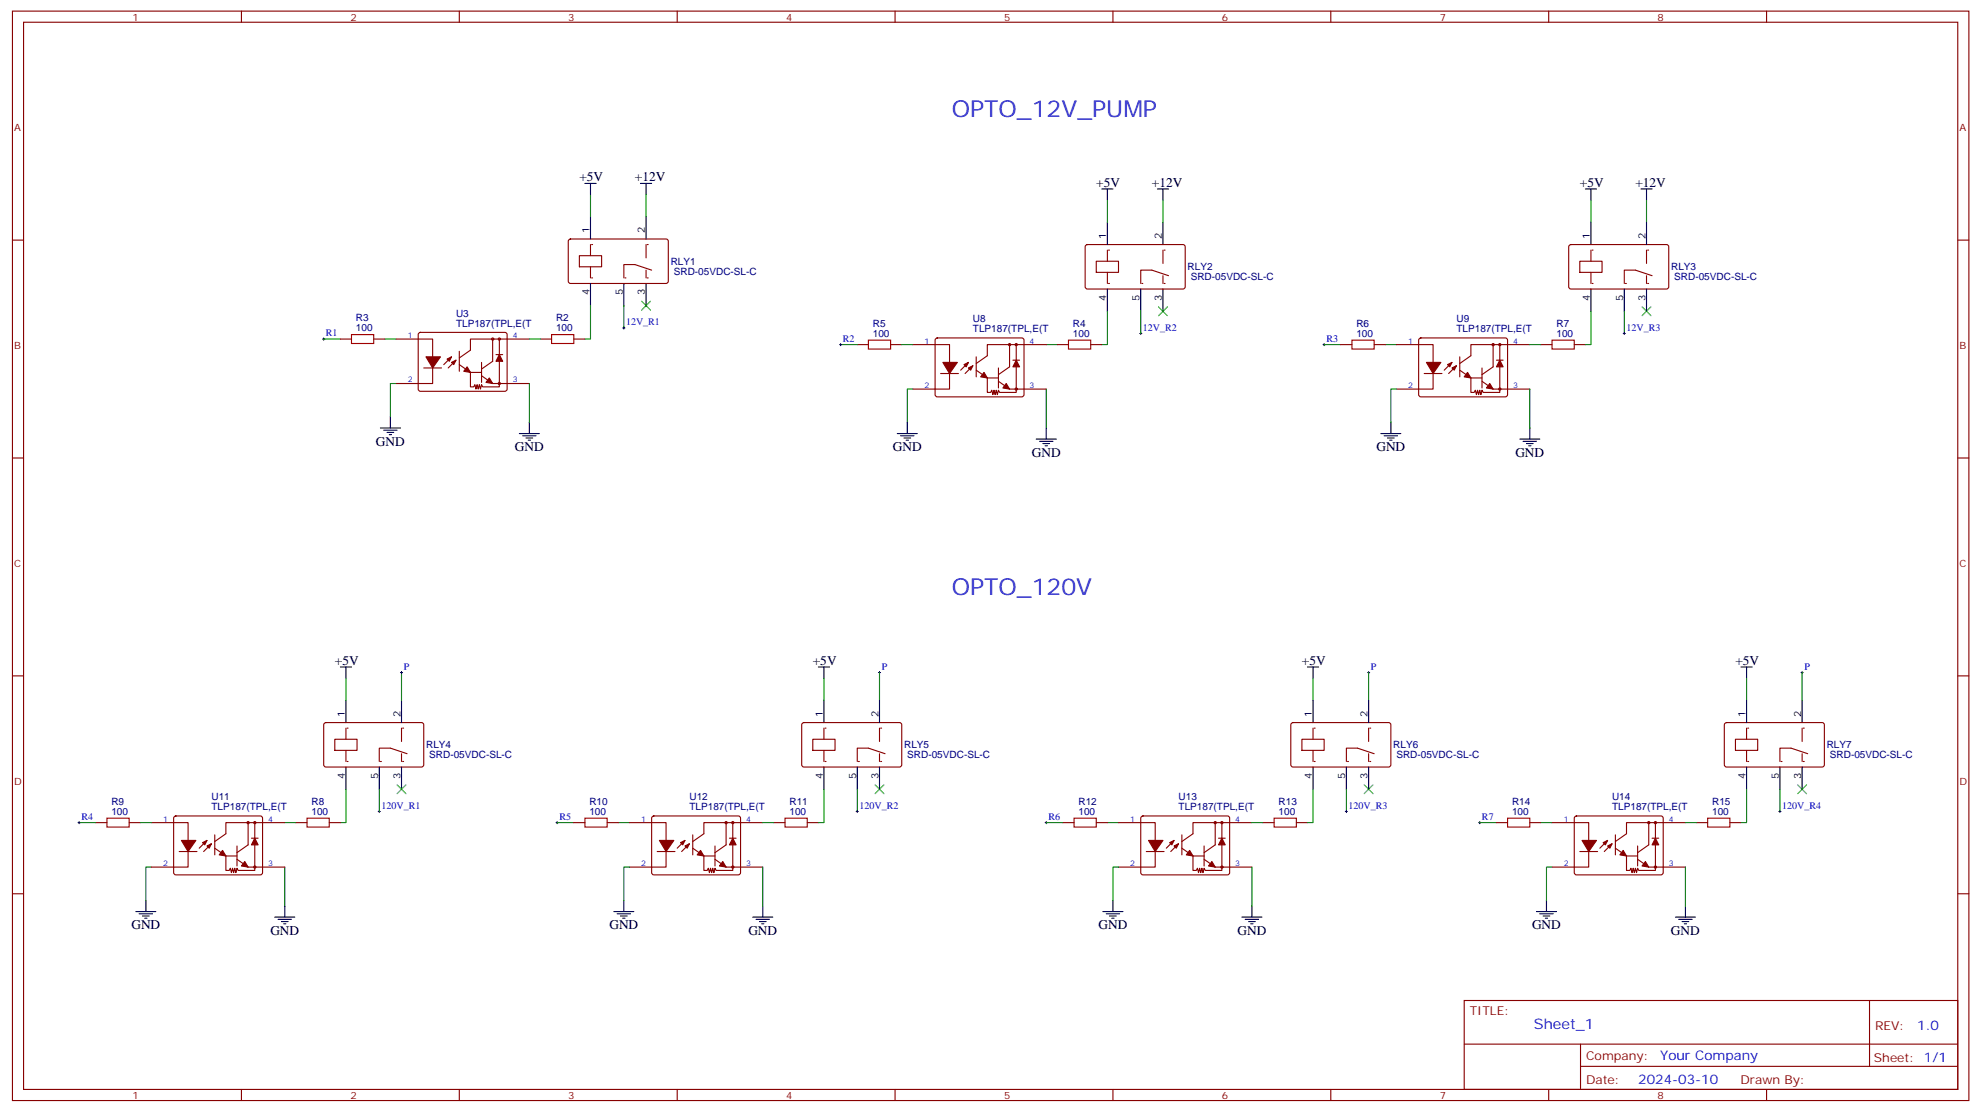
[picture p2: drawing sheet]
<svg xmlns="http://www.w3.org/2000/svg" width="628mm" height="353mm" viewBox="0 0 628 353" stroke-linecap="round" stroke-linejoin="round" font-family="sans-serif">
<g fill="none" stroke="#870000" stroke-width=".35">
<path d="M4 3.5h620.8v345.7h-620.8zM7.5 7.1h613.8v338.6h-613.8zM76.6 3.5v3.6M145.8 3.5v3.6M214.9 3.5v3.6M284.1 3.5v3.6M353.2 3.5v3.6M422.3 3.5v3.6M491.5 3.5v3.6M560.6 3.5v3.6M4 76.2h3.5M180.6 76.1l.4-.3 30.7 .1 .4 .7-.1 12.9-.6 .5-30.6-.1-.5-.6v-12.7z"/>
<path d="M187.4 77.6v3.5M621.3 76.2h3.5M183.9 81.1h7v3.6h-7zM187.4 84.7v3.5M108 107.6h3.5M118.6 107.6h3.5M4 145.3h3.5M621.3 145.3h3.5M4 214.5h3.5M621.3 214.5h3.5M4 283.6h3.5M621.3 283.6h3.5"/>
<path d="M464.7 317.5h156.6v28.2h-156.6zM593.3 317.5v20.9M464.7 331.3h156.5M501.6 338.4h119.6M501.6 331.3v14.2M76.6 345.7v3.6M145.8 345.7v3.6M214.9 345.7v3.6M284.1 345.7v3.6M353.2 345.7v3.6M422.3 345.7v3.6M491.5 345.7v3.6"/>
<path d="M560.6 345.7v3.6"/>
</g>
<path d="M102.4 107.6h.7M102.7 107.2v.7M197.6 104.1h.7M198 103.7v.7" fill="none" stroke="#000" stroke-width=".32"/>
<path d="M187.4 61.7v7.1M205 61.7v7.1M198 97v7.1M102.7 107.6h5.3M122.1 107.6h3.6" fill="none" stroke="#008700" stroke-width=".35"/>
<path d="M111.5 106.2h7.1v2.8h-7.1z" fill="none" stroke="#a10000" stroke-width=".35"/>
<path d="M203.6 95.6l2.8 2.8M206.4 95.6l-2.8 2.8" fill="none" stroke="#3c3" stroke-width=".35"/>
<path d="M185.6 58.2h3.6M187.4 58.2v3.5M203.3 58.2h3.5M205 58.2v3.5M187.4 68.8v7M205 68.8v7M187.4 90v7M198 90v7M205 90v7" fill="none" stroke="#000" stroke-width=".35"/>
<g fill="#870000">
<circle cx="187.7" cy="88.2" r=".18"/>
<circle cx="187.7" cy="77.6" r=".18"/>
</g>
<path d="M205 77.6v4.2M205 85.7v2.5M206.8 85.7l-5.3-1.7h-3.5v4.2" fill="none" stroke="#870000" stroke-width=".35"/>
<g fill="#870000">
<circle cx="205.4" cy="77.6" r=".18"/>
<circle cx="198.3" cy="88.2" r=".18"/>
<circle cx="205.4" cy="88.2" r=".18"/>
</g>
<g fill="none" stroke="#870000" stroke-width=".35">
<path d="M344.6 77.8l.5-.2 30.6 .1 .4 .6v13l-.7 .4h-30.6l-.4-.7v-12.7zM351.4 79.4v3.5M347.9 82.9h7.1v3.5h-7.1zM351.4 86.4v3.6M125.7 107.6h11.6v14.1h-11.6M132.9 105.7l.5-.2h27.1l.4 .7v17.5l-.7 .5-27.1-.1-.4-.6v-17.3zM134.5 116.8h5.6M143.3 113.2l-2.5 2.5M144.7 114.3l-2.5 2.5M145.8 115.7l3.5 2.5M145.8 111.5v6.3M149.3 118.2h3.5"/>
<path d="M152.8 119.2l3.6 2.5h11.6M152.8 115v6.4M156.4 107.6v7.1l-3.6 2.4M157.4 112.5h2.1M158.5 107.6v15.2h-5.3l-.4-.7-.3 1.4-.4-1.4-.3 1.4-.4-1.4-.3 1.4-.4-1.4-.3 .7h-1.1v-4.6M168 107.6h-18.7v3.5l-3.5 2.5M171.5 107.6h3.5M182.1 107.6h3.5M289.7 109.4h11.6v14.1h-11.6M297 107.5l.5-.3 27 .1 .5 .6-.1 17.6-.6 .4h-27.1l-.4-.7v-17.3zM298.5 118.5h5.7M307.3 115l-2.4 2.5"/>
<path d="M308.8 116.1l-2.5 2.4M309.8 117.5l3.5 2.4M309.8 113.2v6.4M313.3 119.9h3.6M316.9 116.8v6.3M320.4 109.4v7l-3.5 2.5M321.5 114.3h2.1M322.5 109.4v15.1h-5.3l-.3-.7-.4 1.4-.3-1.4-.4 1.4-.3-1.4-.4 1.4-.4-1.4-.3 .7h-1.1v-4.6M332 109.4h-18.7v3.5l-3.5 2.5M335.6 109.4h3.5M346.1 109.4h3.6M316.9 121l3.5 2.5h11.6"/>
<circle cx="156.4" cy="107.6" r=".35"/>
<circle cx="158.5" cy="107.6" r=".35"/>
<circle cx="320.4" cy="109.4" r=".35"/>
<circle cx="322.5" cy="109.4" r=".35"/>
<circle cx="158.5" cy="121.7" r=".35"/>
<circle cx="322.5" cy="123.5" r=".35"/>
</g>
<g fill="#870000" stroke="#870000" stroke-width=".35">
<path d="M155.3 119.9l1.1 1.8-2.2-.3z"/>
<path d="M143.3 115l1.4-.7-.7 1.4z"/>
<path d="M141.9 113.9l1.4-.7-.7 1.5z"/>
<path d="M135.2 113.2h4.6l-2.5 3.6z"/>
<path d="M148.2 116.4l1.1 1.8-2.1-.4z"/>
<path d="M158.5 112.5l1 2.2h-2.1z"/>
<path d="M319.3 121.7l1.1 1.8-2.1-.4z"/>
<path d="M307.3 116.8l1.5-.7-.8 1.4z"/>
<path d="M305.9 115.7l1.4-.7-.7 1.4z"/>
<path d="M299.2 115h4.6l-2.5 3.5z"/>
<path d="M312.3 118.2l1 1.7-2.1-.3z"/>
<path d="M322.5 114.3l1.1 2.1h-2.1z"/>
</g>
<g fill="none" stroke="#000" stroke-width=".35">
<path d="M351.4 70.6v7M369.1 70.6v7M351.4 91.7v7.1M362 91.7v7.1M369.1 91.7v7.1M120.7 135.8h6.4M121.8 136.5h4.2M122.8 137.2h2.2M123.5 137.9h.7M123.9 132.3v3.5M164.8 137.6h6.4M165.9 138.3h4.2"/>
<path d="M166.9 139h2.2M167.6 139.7h.7M168 134.1v3.5M284.8 137.6h6.3M285.8 138.3h4.3M286.9 139h2.1M287.6 139.7h.7M287.9 134.1v3.5M328.9 139.3h6.3M332 135.8v3.5M329.9 140.1h4.3M331 140.8h2.1"/>
<path d="M331.7 141.5h.7"/>
</g>
<path d="M187.4 97v10.6h-1.8M351.4 98.8v10.6h-1.7M168 107.6h3.5M332 109.4h3.6M125.7 121.7h-1.8v10.6M168 121.7v12.4M289.7 123.5h-1.8v10.6M332 123.5v12.3" fill="none" stroke="#008700" stroke-width=".35"/>
<path d="M175 106.2h7.1v2.8h-7.1zM339.1 107.9h7v2.9h-7z" fill="none" stroke="#a10000" stroke-width=".35"/>
<g fill="#870000">
<circle cx="351.8" cy="90" r=".18"/>
<circle cx="351.8" cy="79.4" r=".18"/>
</g>
<path d="M369.1 79.4v4.2M369.1 87.5v2.5M370.8 87.5l-5.3-1.8h-3.5v4.3" fill="none" stroke="#870000" stroke-width=".35"/>
<g fill="#870000">
<circle cx="369.4" cy="79.4" r=".18"/>
<circle cx="362.4" cy="90" r=".18"/>
<circle cx="369.4" cy="90" r=".18"/>
</g>
<g fill="none" stroke="#000" stroke-width=".35">
<path d="M349.7 60h3.5M351.4 60v3.5M367.3 60h3.5M369.1 60v3.5M503.1 60h3.6M504.9 60v3.5M520.8 60h3.5M522.5 60v3.5M504.9 70.6v7M522.5 70.6v7M504.9 91.7v7.1M515.5 91.7v7.1"/>
<path d="M522.5 91.7v7.1"/>
</g>
<path d="M351.4 63.5v7.1M369.1 63.5v7.1M504.9 63.5v7.1M522.5 63.5v7.1M362 98.8v7M515.5 98.8v7M266.8 109.4h5.3M286.2 109.4h3.5M420.2 109.4h5.3M439.6 109.4h3.6" fill="none" stroke="#008700" stroke-width=".35"/>
<path d="M266.4 109.4h.7M266.8 109v.7M361.7 105.8h.7M362 105.5v.7M419.9 109.4h.7M420.2 109v.7M515.1 105.8h.7M515.5 105.5v.7" fill="none" stroke="#000" stroke-width=".32"/>
<path d="M367.7 97.4l2.8 2.8M370.5 97.4l-2.8 2.8M521.1 97.4l2.8 2.8M523.9 97.4l-2.8 2.8" fill="none" stroke="#3c3" stroke-width=".35"/>
<path d="M275.6 107.9h7v2.9h-7zM429 107.9h7.1v2.9h-7.1z" fill="none" stroke="#a10000" stroke-width=".35"/>
<path d="M498.1 77.8l.4-.2 30.7 .1 .4 .6-.1 13-.6 .4h-30.6l-.5-.7v-12.7zM504.9 79.4v3.5M501.4 82.9h7v3.5h-7zM504.9 86.4v3.6M272.1 109.4h3.5M282.6 109.4h3.6M425.5 109.4h3.5M436.1 109.4h3.5" fill="none" stroke="#870000" stroke-width=".35"/>
<g fill="#870000">
<circle cx="505.2" cy="90" r=".18"/>
<circle cx="505.2" cy="79.4" r=".18"/>
</g>
<path d="M522.5 79.4v4.2M522.5 87.5v2.5M524.3 87.5l-5.3-1.8h-3.5v4.3" fill="none" stroke="#870000" stroke-width=".35"/>
<g fill="#870000">
<circle cx="522.9" cy="79.4" r=".18"/>
<circle cx="515.8" cy="90" r=".18"/>
<circle cx="522.9" cy="90" r=".18"/>
</g>
<g fill="none" stroke="#870000" stroke-width=".35">
<path d="M443.2 109.4h11.6v14.1h-11.6M450.4 107.5l.5-.3 27.1 .1 .4 .6v17.6l-.7 .4h-27.1l-.4-.7v-17.3zM452 118.5h5.6M460.8 115l-2.5 2.5M462.2 116.1l-2.5 2.4M463.3 117.5l3.5 2.4M463.3 113.2v6.4M466.8 119.9h3.5M470.3 116.8v6.3M473.9 109.4v7l-3.6 2.5M474.9 114.3h2.1M476 109.4v15.1h-5.3l-.4-.7-.3 1.4-.4-1.4-.3 1.4-.4-1.4-.3 1.4-.4-1.4-.3 .7h-1.1v-4.6"/>
<path d="M485.5 109.4h-18.7v3.5l-3.5 2.5M489 109.4h3.5M499.6 109.4h3.5M470.3 121l3.6 2.5h11.6M103 229.5l.4-.2 30.6 .1 .5 .6-.1 13-.6 .4h-30.6l-.5-.7v-12.7zM106.3 234.6h7v3.5h-7zM109.8 231.1v3.5M109.8 238.1v3.6M55.3 259.1l.5-.2 27.1 .1 .4 .6v17.6l-.7 .4h-27.1l-.4-.7v-17.3zM48 261.1h11.7v14.1h-11.7M56.9 270.2h5.6M65.7 266.7l-2.5 2.5"/>
<path d="M67.1 267.8l-2.5 2.4M68.2 269.2l3.5 2.4M68.2 264.9v6.4M71.7 271.6h3.5M75.2 272.7l3.5 2.5h11.7M75.2 268.5v6.3M78.7 261.1v7l-3.5 2.5M79.8 266h2.1M80.9 261.1v15.1h-5.3l-.4-.7-.3 1.4-.4-1.4-.3 1.4-.4-1.4-.4 1.4-.3-1.4-.4 .7h-1v-4.6M90.4 261.1h-18.7v3.5l-3.5 2.5M93.9 261.1h3.5M104.5 261.1h3.5"/>
<circle cx="473.9" cy="109.4" r=".35"/>
<circle cx="476" cy="109.4" r=".35"/>
<circle cx="476" cy="123.5" r=".35"/>
<circle cx="78.7" cy="261.1" r=".35"/>
<circle cx="80.9" cy="275.2" r=".35"/>
<circle cx="80.9" cy="261.1" r=".35"/>
</g>
<g fill="#870000" stroke="#870000" stroke-width=".35">
<path d="M472.8 121.7l1.1 1.8-2.2-.4z"/>
<path d="M460.8 116.8l1.4-.7-.7 1.4z"/>
<path d="M459.4 115.7l1.4-.7-.7 1.4z"/>
<path d="M452.7 115h4.6l-2.5 3.5z"/>
<path d="M465.7 118.2l1.1 1.7-2.1-.3z"/>
<path d="M476 114.3l1 2.1h-2.1z"/>
<path d="M77.7 273.4l1 1.8-2.1-.4z"/>
<path d="M65.7 268.5l1.4-.7-.7 1.4z"/>
<path d="M64.3 267.4l1.4-.7-.7 1.4z"/>
<path d="M57.6 266.7h4.6l-2.5 3.5z"/>
<path d="M70.6 269.9l1.1 1.7-2.1-.3z"/>
<path d="M80.9 266l1 2.1h-2.1z"/>
</g>
<g fill="none" stroke="#000" stroke-width=".35">
<path d="M438.2 137.6h6.4M439.3 138.3h4.2M440.3 139h2.2M441 139.7h.7M441.4 134.1v3.5M482.3 139.3h6.4M485.5 135.8v3.5M483.4 140.1h4.2M484.4 140.8h2.2M485.1 141.5h.7M109.8 222.2v7.1M127.4 222.2v7.1"/>
<path d="M109.8 243.4v7.1M120.4 243.4v7.1M127.4 243.4v7.1M43.1 289.3h6.4M44.2 290h4.2M45.2 290.7h2.1M45.9 291.4h.7M46.3 285.8v3.5M87.2 291h6.4M88.3 291.7h4.2M89.3 292.5h2.1M90 293.2h.7"/>
<path d="M90.4 287.5v3.5"/>
</g>
<path d="M504.9 98.8v10.6h-1.8M485.5 109.4h3.5M443.2 123.5h-1.8v10.6M485.5 123.5v12.3M109.8 250.5v10.6h-1.8M48 275.2h-1.7v10.6M90.4 261.1h3.5M90.4 275.2v12.3" fill="none" stroke="#008700" stroke-width=".35"/>
<path d="M492.5 107.9h7.1v2.9h-7.1zM97.4 259.6h7.1v2.9h-7.1z" fill="none" stroke="#a10000" stroke-width=".35"/>
<g fill="#870000">
<circle cx="110.1" cy="241.7" r=".18"/>
<circle cx="110.1" cy="231.1" r=".18"/>
</g>
<path d="M127.4 231.1v4.2M127.4 239.2v2.5M129.2 239.2l-5.3-1.8h-3.5v4.3" fill="none" stroke="#870000" stroke-width=".35"/>
<g fill="#870000">
<circle cx="127.8" cy="231.1" r=".18"/>
<circle cx="120.7" cy="241.7" r=".18"/>
<circle cx="127.8" cy="241.7" r=".18"/>
</g>
<path d="M109.8 215.2v7M127.4 213.4v8.8M261.5 215.2v7M279.1 213.4v8.8M120.4 250.5v7M272.1 250.5v7M25.1 261.1h5.3M44.5 261.1h3.5M176.8 261.1h5.3M196.2 261.1h3.5" fill="none" stroke="#008700" stroke-width=".35"/>
<path d="M108 211.7h3.5M109.8 211.7v3.5M259.7 211.7h3.5M261.5 211.7v3.5M261.5 222.2v7.1M279.1 222.2v7.1M261.5 243.4v7.1M272.1 243.4v7.1M279.1 243.4v7.1" fill="none" stroke="#000" stroke-width=".35"/>
<path d="M127.1 213.4h.7M127.4 213.1v.7M278.8 213.4h.7M279.1 213.1v.7M120 257.5h.7M120.4 257.2v.7M271.7 257.5h.7M272.1 257.2v.7M24.8 261.1h.7M25.1 260.7v.7M176.5 261.1h.7M176.8 260.7v.7" fill="none" stroke="#000" stroke-width=".32"/>
<path d="M126 249.1l2.8 2.8M128.8 249.1l-2.8 2.8M277.7 249.1l2.8 2.8M280.5 249.1l-2.8 2.8" fill="none" stroke="#3c3" stroke-width=".35"/>
<path d="M33.9 259.6h7.1v2.9h-7.1zM185.6 259.6h7.1v2.9h-7.1z" fill="none" stroke="#a10000" stroke-width=".35"/>
<path d="M254.7 229.5l.4-.2 30.6 .1 .5 .6-.1 13-.6 .4h-30.6l-.5-.7v-12.7zM258 234.6h7v3.5h-7zM261.5 231.1v3.5M261.5 238.1v3.6M30.4 261.1h3.5M41 261.1h3.5M182.1 261.1h3.5M192.7 261.1h3.5" fill="none" stroke="#870000" stroke-width=".35"/>
<g fill="#870000">
<circle cx="261.8" cy="241.7" r=".18"/>
<circle cx="261.8" cy="231.1" r=".18"/>
</g>
<path d="M279.1 231.1v4.2M279.1 239.2v2.5M280.9 239.2l-5.3-1.8h-3.5v4.3" fill="none" stroke="#870000" stroke-width=".35"/>
<g fill="#870000">
<circle cx="279.5" cy="231.1" r=".18"/>
<circle cx="272.4" cy="241.7" r=".18"/>
<circle cx="279.5" cy="241.7" r=".18"/>
</g>
<g fill="none" stroke="#870000" stroke-width=".35">
<path d="M409.9 229.5l.5-.2 30.6 .1 .4 .6-.1 13-.6 .4h-30.6l-.5-.7v-12.7zM413.2 234.6h7v3.5h-7zM416.7 231.1v3.5M416.7 238.1v3.6M207 259.1l.5-.2 27.1 .1 .4 .6v17.6l-.7 .4h-27.1l-.4-.7v-17.3zM199.7 261.1h11.7v14.1h-11.7M208.6 270.2h5.6M217.4 266.7l-2.5 2.5M218.8 267.8l-2.5 2.4M219.9 269.2l3.5 2.4M219.9 264.9v6.4M223.4 271.6h3.5"/>
<path d="M226.9 272.7l3.5 2.5h11.7M226.9 268.5v6.3M230.4 261.1v7l-3.5 2.5M231.5 266h2.1M232.6 261.1v15.1h-5.3l-.4-.7-.3 1.4-.4-1.4-.4 1.4-.3-1.4-.4 1.4-.3-1.4-.4 .7h-1v-4.6M242.1 261.1h-18.7v3.5l-3.5 2.5M245.6 261.1h3.5M256.2 261.1h3.5M337.3 261.1h3.6M347.9 261.1h3.5"/>
<circle cx="230.4" cy="261.1" r=".35"/>
<circle cx="232.6" cy="275.2" r=".35"/>
<circle cx="232.6" cy="261.1" r=".35"/>
</g>
<g fill="#870000" stroke="#870000" stroke-width=".35">
<path d="M229.4 273.4l1 1.8-2.1-.4z"/>
<path d="M217.4 268.5l1.4-.7-.7 1.4z"/>
<path d="M216 267.4l1.4-.7-.7 1.4z"/>
<path d="M209.3 266.7h4.6l-2.5 3.5z"/>
<path d="M222.3 269.9l1.1 1.7-2.1-.3z"/>
<path d="M232.6 266l1 2.1h-2.1z"/>
</g>
<g fill="none" stroke="#000" stroke-width=".35">
<path d="M414.9 211.7h3.6M416.7 211.7v3.5M416.7 222.2v7.1M434.3 222.2v7.1M416.7 243.4v7.1M427.3 243.4v7.1M434.3 243.4v7.1M194.8 289.3h6.4M195.9 290h4.2M196.9 290.7h2.1M197.6 291.4h.7M198 285.8v3.5"/>
<path d="M238.9 291h6.4M240 291.7h4.2M241 292.5h2.1M241.7 293.2h.7M242.1 287.5v3.5"/>
</g>
<path d="M416.7 215.2v7M434.3 213.4v8.8M261.5 250.5v10.6h-1.8M427.3 250.5v7M199.7 275.2h-1.7v10.6M242.1 275.2v12.3M242.1 261.1h3.5M332 261.1h5.3M351.4 261.1h3.6" fill="none" stroke="#008700" stroke-width=".35"/>
<path d="M249.1 259.6h7.1v2.9h-7.1zM340.9 259.6h7v2.9h-7z" fill="none" stroke="#a10000" stroke-width=".35"/>
<path d="M434 213.4h.7M434.3 213.1v.7M426.9 257.5h.7M427.3 257.2v.7M331.7 261.1h.7M332 260.7v.7" fill="none" stroke="#000" stroke-width=".32"/>
<path d="M432.9 249.1l2.9 2.8M435.8 249.1l-2.9 2.8" fill="none" stroke="#3c3" stroke-width=".35"/>
<g fill="#870000">
<circle cx="417.1" cy="241.7" r=".18"/>
<circle cx="417.1" cy="231.1" r=".18"/>
</g>
<path d="M434.3 231.1v4.2M434.3 239.2v2.5M436.1 239.2l-5.3-1.8h-3.5v4.3" fill="none" stroke="#870000" stroke-width=".35"/>
<g fill="#870000">
<circle cx="434.7" cy="231.1" r=".18"/>
<circle cx="427.6" cy="241.7" r=".18"/>
<circle cx="434.7" cy="241.7" r=".18"/>
</g>
<g fill="none" stroke="#870000" stroke-width=".35">
<path d="M547.5 229.5l.4-.2 30.6 .1 .5 .6-.1 13-.6 .4h-30.6l-.5-.7v-12.7zM550.8 234.6h7v3.5h-7zM554.3 231.1v3.5M554.3 238.1v3.6M362.3 259.1l.4-.2 27.1 .1 .4 .6v17.6l-.7 .4h-27l-.5-.7v-17.3zM355 261.1h11.6v14.1h-11.6M363.8 270.2h5.6M372.6 266.7l-2.5 2.5M374 267.8l-2.5 2.4M375.1 269.2l3.5 2.4M375.1 264.9v6.4M378.6 271.6h3.5"/>
<path d="M382.1 272.7l3.6 2.5h11.6M382.1 268.5v6.3M385.7 261.1v7l-3.6 2.5M386.7 266h2.1M387.8 261.1v15.1h-5.3l-.4-.7-.3 1.4-.4-1.4-.3 1.4-.4-1.4-.3 1.4-.4-1.4-.3 .7h-1.1v-4.6M397.3 261.1h-18.7v3.5l-3.5 2.5M400.8 261.1h3.6M411.4 261.1h3.5M474.9 261.1h3.5M485.5 261.1h3.5"/>
<circle cx="385.7" cy="261.1" r=".35"/>
<circle cx="387.8" cy="261.1" r=".35"/>
<circle cx="387.8" cy="275.2" r=".35"/>
</g>
<g fill="#870000" stroke="#870000" stroke-width=".35">
<path d="M384.6 273.4l1.1 1.8-2.2-.4z"/>
<path d="M372.6 268.5l1.4-.7-.7 1.4z"/>
<path d="M371.2 267.4l1.4-.7-.7 1.4z"/>
<path d="M364.5 266.7h4.6l-2.5 3.5z"/>
<path d="M377.5 269.9l1.1 1.7-2.1-.3z"/>
<path d="M387.8 266l1 2.1h-2.1z"/>
</g>
<g fill="none" stroke="#000" stroke-width=".35">
<path d="M552.5 211.7h3.5M554.3 211.7v3.5M554.3 222.2v7.1M571.9 222.2v7.1M554.3 243.4v7.1M564.9 243.4v7.1M571.9 243.4v7.1M350 289.3h6.4M351.1 290h4.2M352.1 290.7h2.2M352.8 291.4h.8M353.2 285.8v3.5"/>
<path d="M394.1 291h6.4M395.2 291.7h4.2M396.2 292.5h2.2M396.9 293.2h.8M397.3 287.5v3.5"/>
</g>
<path d="M554.3 215.2v7M571.9 213.4v8.8M416.7 250.5v10.6h-1.8M564.9 250.5v7M355 275.2h-1.8v10.6M397.3 275.2v12.3M397.3 261.1h3.5M469.6 261.1h5.3M489 261.1h3.5" fill="none" stroke="#008700" stroke-width=".35"/>
<path d="M404.4 259.6h7v2.9h-7zM478.4 259.6h7.1v2.9h-7.1z" fill="none" stroke="#a10000" stroke-width=".35"/>
<path d="M571.6 213.4h.7M571.9 213.1v.7M564.5 257.5h.7M564.9 257.2v.7M469.3 261.1h.7M469.6 260.7v.7" fill="none" stroke="#000" stroke-width=".32"/>
<path d="M570.5 249.1l2.8 2.8M573.3 249.1l-2.8 2.8" fill="none" stroke="#3c3" stroke-width=".35"/>
<g fill="#870000">
<circle cx="554.6" cy="241.7" r=".18"/>
<circle cx="554.6" cy="231.1" r=".18"/>
</g>
<path d="M571.9 231.1v4.2M571.9 239.2v2.5M573.7 239.2l-5.3-1.8h-3.5v4.3" fill="none" stroke="#870000" stroke-width=".35"/>
<g fill="#870000">
<circle cx="572.3" cy="231.1" r=".18"/>
<circle cx="565.2" cy="241.7" r=".18"/>
<circle cx="572.3" cy="241.7" r=".18"/>
</g>
<g fill="none" stroke="#870000" stroke-width=".35">
<path d="M499.8 259.1l.5-.2 27.1 .1 .4 .6v17.6l-.7 .4h-27.1l-.4-.7v-17.3zM492.5 261.1h11.7v14.1h-11.7M501.4 270.2h5.6M510.2 266.7l-2.5 2.5M511.6 267.8l-2.5 2.4M512.7 269.2l3.5 2.4M512.7 264.9v6.4M516.2 271.6h3.5M519.7 272.7l3.5 2.5h11.7M519.7 268.5v6.3M523.2 261.1v7l-3.5 2.5M524.3 266h2.1"/>
<path d="M525.4 261.1v15.1h-5.3l-.4-.7-.3 1.4-.4-1.4-.3 1.4-.4-1.4-.4 1.4-.3-1.4-.4 .7h-1v-4.6M534.9 261.1h-18.7v3.5l-3.5 2.5M538.4 261.1h3.5M549 261.1h3.5"/>
<circle cx="523.2" cy="261.1" r=".35"/>
<circle cx="525.4" cy="261.1" r=".35"/>
<circle cx="525.4" cy="275.2" r=".35"/>
</g>
<g fill="#870000" stroke="#870000" stroke-width=".35">
<path d="M522.2 273.4l1 1.8-2.1-.4z"/>
<path d="M510.2 268.5l1.4-.7-.7 1.4z"/>
<path d="M508.8 267.4l1.4-.7-.7 1.4z"/>
<path d="M502.1 266.7h4.6l-2.5 3.5z"/>
<path d="M515.1 269.9l1.1 1.7-2.1-.3z"/>
<path d="M525.4 266l1 2.1h-2.1z"/>
</g>
<path d="M487.6 289.3h6.4M488.7 290h4.2M489.7 290.7h2.1M490.4 291.4h.7M490.8 285.8v3.5M531.7 291h6.4M532.8 291.7h4.2M533.8 292.5h2.1M534.5 293.2h.7M534.9 287.5v3.5" fill="none" stroke="#000" stroke-width=".35"/>
<path d="M554.3 250.5v10.6h-1.8M492.5 275.2h-1.7v10.6M534.9 275.2v12.3M534.9 261.1h3.5" fill="none" stroke="#008700" stroke-width=".35"/>
<path d="M541.9 259.6h7.1v2.9h-7.1z" fill="none" stroke="#a10000" stroke-width=".35"/>
<g font-size="7.4" fill="#00f">
<text x="302" y="37">OPTO_12V_PUMP</text>
<text x="302" y="188.7">OPTO_120V</text>
</g>
<text font-size="4.6" fill="#00f" x="486.8" y="326.5">Sheet_1</text>
<g font-size="4.2">
<text x="183.9" y="57.5">+5V</text>
<text x="201.5" y="57.5">+12V</text>
<text x="347.9" y="59.3">+5V</text>
<text x="365.5" y="59.3">+12V</text>
<text x="501.4" y="59.3">+5V</text>
<text x="519" y="59.3">+12V</text>
<text x="119.3" y="141.5">GND</text>
<text x="163.4" y="143.2">GND</text>
<text x="283.4" y="143.2">GND</text>
<text x="436.8" y="143.2">GND</text>
<text x="327.4" y="145">GND</text>
<text x="480.9" y="145">GND</text>
<text x="106.3" y="211">+5V</text>
<text x="258" y="211">+5V</text>
<text x="413.2" y="211">+5V</text>
<text x="550.8" y="211">+5V</text>
<text x="41.7" y="294.9">GND</text>
<text x="85.8" y="296.7">GND</text>
<text x="193.4" y="294.9">GND</text>
<text x="237.5" y="296.7">GND</text>
<text x="348.6" y="294.9">GND</text>
<text x="392.7" y="296.7">GND</text>
<text x="486.2" y="294.9">GND</text>
<text x="530.3" y="296.7">GND</text>
</g>
<g font-size="4.2" fill="#00f">
<text x="608.5" y="326.8">1.0</text>
<text x="526.9" y="336.3">Your Company</text>
<text x="519.9" y="344.1">2024-03-10</text>
</g>
<g font-size="3.9" fill="#800">
<text x="466.4" y="322.1">TITLE:</text>
<text x="595.1" y="326.8">REV:</text>
<text x="503.4" y="336.3">Company:</text>
<text x="594.7" y="336.9">Sheet: 1/1</text>
<text x="503.4" y="344">Date:</text>
<text x="552.4" y="344">Drawn By:</text>
</g>
<g font-size="3.2" fill="#800">
<text x="42.1" y="6.5">1</text>
<text x="111.2" y="6.5">2</text>
<text x="180.3" y="6.5">3</text>
<text x="249.5" y="6.5">4</text>
<text x="318.6" y="6.5">5</text>
<text x="387.8" y="6.5">6</text>
<text x="456.9" y="6.5">7</text>
<text x="526.1" y="6.5">8</text>
<text x="4.5" y="41.6">A</text>
<text x="621.8" y="41.6">A</text>
<text x="4.5" y="110.8">B</text>
<text x="621.8" y="110.8">B</text>
<text x="4.5" y="179.9">C</text>
<text x="621.8" y="179.9">C</text>
<text x="4.5" y="249.1">D</text>
<text x="621.8" y="249.1">D</text>
<text x="42.1" y="348.7">1</text>
<text x="111.2" y="348.7">2</text>
<text x="180.3" y="348.7">3</text>
<text x="249.5" y="348.7">4</text>
<text x="318.6" y="348.7">5</text>
<text x="387.8" y="348.7">6</text>
<text x="456.9" y="348.7">7</text>
<text x="526.1" y="348.7">8</text>
</g>
<g font-size="3.2">
<text x="187" y="74.1" transform="rotate(-90 187 74.1)">1</text>
<text x="204.7" y="74.1" transform="rotate(-90 204.7 74.1)">2</text>
<text x="351.1" y="75.8" transform="rotate(-90 351.1 75.8)">1</text>
<text x="368.7" y="75.8" transform="rotate(-90 368.7 75.8)">2</text>
<text x="504.5" y="75.8" transform="rotate(-90 504.5 75.8)">1</text>
<text x="522.2" y="75.8" transform="rotate(-90 522.2 75.8)">2</text>
<text x="187" y="93.7" transform="rotate(-90 187 93.7)">4</text>
<text x="197.6" y="93.7" transform="rotate(-90 197.6 93.7)">5</text>
<text x="204.7" y="93.7" transform="rotate(-90 204.7 93.7)">3</text>
<text x="351.1" y="95.5" transform="rotate(-90 351.1 95.5)">4</text>
<text x="361.7" y="95.5" transform="rotate(-90 361.7 95.5)">5</text>
<text x="368.7" y="95.5" transform="rotate(-90 368.7 95.5)">3</text>
<text x="504.5" y="95.5" transform="rotate(-90 504.5 95.5)">4</text>
<text x="515.1" y="95.5" transform="rotate(-90 515.1 95.5)">5</text>
<text x="522.2" y="95.5" transform="rotate(-90 522.2 95.5)">3</text>
<text x="109.4" y="227.5" transform="rotate(-90 109.4 227.5)">1</text>
<text x="127.1" y="227.5" transform="rotate(-90 127.1 227.5)">2</text>
<text x="261.1" y="227.5" transform="rotate(-90 261.1 227.5)">1</text>
<text x="278.8" y="227.5" transform="rotate(-90 278.8 227.5)">2</text>
<text x="416.3" y="227.5" transform="rotate(-90 416.3 227.5)">1</text>
<text x="434" y="227.5" transform="rotate(-90 434 227.5)">2</text>
<text x="553.9" y="227.5" transform="rotate(-90 553.9 227.5)">1</text>
<text x="571.6" y="227.5" transform="rotate(-90 571.6 227.5)">2</text>
<text x="109.4" y="247.2" transform="rotate(-90 109.4 247.2)">4</text>
<text x="120" y="247.2" transform="rotate(-90 120 247.2)">5</text>
<text x="127.1" y="247.2" transform="rotate(-90 127.1 247.2)">3</text>
<text x="261.1" y="247.2" transform="rotate(-90 261.1 247.2)">4</text>
<text x="271.7" y="247.2" transform="rotate(-90 271.7 247.2)">5</text>
<text x="278.8" y="247.2" transform="rotate(-90 278.8 247.2)">3</text>
<text x="416.3" y="247.2" transform="rotate(-90 416.3 247.2)">4</text>
<text x="426.9" y="247.2" transform="rotate(-90 426.9 247.2)">5</text>
<text x="434" y="247.2" transform="rotate(-90 434 247.2)">3</text>
<text x="553.9" y="247.2" transform="rotate(-90 553.9 247.2)">4</text>
<text x="564.5" y="247.2" transform="rotate(-90 564.5 247.2)">5</text>
<text x="571.6" y="247.2" transform="rotate(-90 571.6 247.2)">3</text>
</g>
<g font-size="3.2" fill="#000080">
<text x="212.8" y="84">RLY1</text>
<text x="213.9" y="87.2">SRD-05VDC-SL-C</text>
<text x="376.9" y="85.8">RLY2</text>
<text x="377.9" y="89">SRD-05VDC-SL-C</text>
<text x="530.3" y="85.8">RLY3</text>
<text x="531.4" y="89">SRD-05VDC-SL-C</text>
<text x="113" y="101.9">R3</text>
<text x="144.7" y="100.5">U3</text>
<text x="176.5" y="101.9">R2</text>
<text x="113" y="105.1">100</text>
<text x="144.7" y="103.7">TLP187(TPL,E(T</text>
<text x="176.5" y="105.1">100</text>
<text x="277" y="106.9">100</text>
<text x="277" y="103.7">R5</text>
<text x="308.8" y="105.5">TLP187(TPL,E(T</text>
<text x="308.8" y="102.3">U8</text>
<text x="340.5" y="106.9">100</text>
<text x="340.5" y="103.7">R4</text>
<text x="430.5" y="106.9">100</text>
<text x="430.5" y="103.7">R6</text>
<text x="462.2" y="105.5">TLP187(TPL,E(T</text>
<text x="462.2" y="102.3">U9</text>
<text x="494" y="106.9">100</text>
<text x="494" y="103.7">R7</text>
<text x="135.2" y="237.5">RLY4</text>
<text x="286.9" y="237.5">RLY5</text>
<text x="442.2" y="237.5">RLY6</text>
<text x="579.7" y="237.5">RLY7</text>
<text x="136.2" y="240.7">SRD-05VDC-SL-C</text>
<text x="287.9" y="240.7">SRD-05VDC-SL-C</text>
<text x="443.2" y="240.7">SRD-05VDC-SL-C</text>
<text x="580.7" y="240.7">SRD-05VDC-SL-C</text>
<text x="35.4" y="255.4">R9</text>
<text x="67.1" y="257.2">TLP187(TPL,E(T</text>
<text x="67.1" y="254">U11</text>
<text x="98.9" y="255.4">R8</text>
<text x="187.1" y="255.4">R10</text>
<text x="218.8" y="257.2">TLP187(TPL,E(T</text>
<text x="218.8" y="254">U12</text>
<text x="250.6" y="255.4">R11</text>
<text x="342.3" y="255.4">R12</text>
<text x="374" y="257.2">TLP187(TPL,E(T</text>
<text x="374" y="254">U13</text>
<text x="405.8" y="255.4">R13</text>
<text x="479.9" y="255.4">R14</text>
<text x="511.6" y="257.2">TLP187(TPL,E(T</text>
<text x="511.6" y="254">U14</text>
<text x="543.4" y="255.4">R15</text>
<text x="35.4" y="258.6">100</text>
<text x="98.9" y="258.6">100</text>
<text x="187.1" y="258.6">100</text>
<text x="250.6" y="258.6">100</text>
<text x="342.3" y="258.6">100</text>
<text x="405.8" y="258.6">100</text>
<text x="479.9" y="258.6">100</text>
<text x="543.4" y="258.6">100</text>
</g>
<g font-size="3.2" fill="#00f">
<text x="103.4" y="106.7">R1</text>
<text x="198.7" y="103.2">12V_R1</text>
<text x="362.7" y="105">12V_R2</text>
<text x="516.2" y="105">12V_R3</text>
<text x="267.5" y="108.5">R2</text>
<text x="420.9" y="108.5">R3</text>
<text x="128.1" y="212.5">P</text>
<text x="279.8" y="212.5">P</text>
<text x="435" y="212.5">P</text>
<text x="572.6" y="212.5">P</text>
<text x="121.1" y="256.6">120V_R1</text>
<text x="272.8" y="256.6">120V_R2</text>
<text x="428" y="256.6">120V_R3</text>
<text x="565.6" y="256.6">120V_R4</text>
<text x="25.8" y="260.2">R4</text>
<text x="177.5" y="260.2">R5</text>
<text x="332.7" y="260.2">R6</text>
<text x="470.3" y="260.2">R7</text>
</g>
<g font-size="2.5" fill="#00f">
<text x="129.4" y="107.2">1</text>
<text x="162.7" y="107.2">4</text>
<text x="293.4" y="109">1</text>
<text x="326.7" y="109">4</text>
<text x="446.9" y="109">1</text>
<text x="480.2" y="109">4</text>
<text x="129.4" y="121.4">2</text>
<text x="162.7" y="121.4">3</text>
<text x="293.4" y="123.1">2</text>
<text x="326.7" y="123.1">3</text>
<text x="446.9" y="123.1">2</text>
<text x="480.2" y="123.1">3</text>
<text x="51.8" y="260.7">1</text>
<text x="85.1" y="260.7">4</text>
<text x="203.5" y="260.7">1</text>
<text x="236.8" y="260.7">4</text>
<text x="358.7" y="260.7">1</text>
<text x="392" y="260.7">4</text>
<text x="496.3" y="260.7">1</text>
<text x="529.6" y="260.7">4</text>
<text x="51.8" y="274.8">2</text>
<text x="85.1" y="274.8">3</text>
<text x="203.5" y="274.8">2</text>
<text x="236.8" y="274.8">3</text>
<text x="358.7" y="274.8">2</text>
<text x="392" y="274.8">3</text>
<text x="496.3" y="274.8">2</text>
<text x="529.6" y="274.8">3</text>
</g>
</svg>
